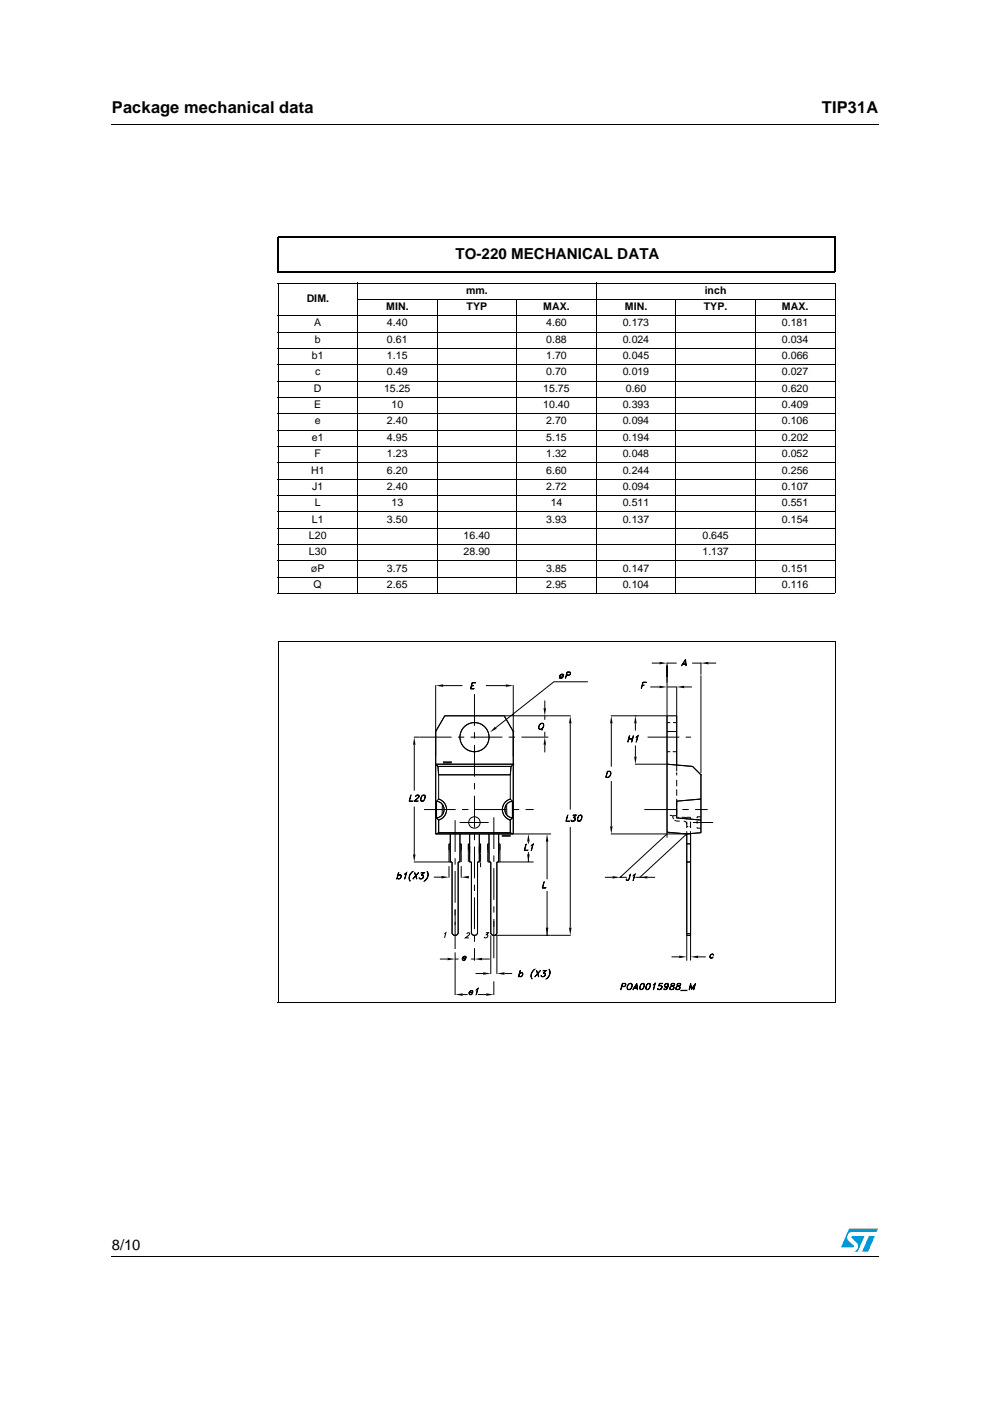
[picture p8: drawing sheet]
<svg xmlns="http://www.w3.org/2000/svg" width="210mm" height="297mm" viewBox="0 0 210 297" stroke-linecap="round" stroke-linejoin="round" font-family="sans-serif">
<g fill="#0099d8">
<path d="M184.2 262.1h1.3l-1.4 3.3h-1.3z"/>
<path d="M180 260.5h6.2l-.3 .7h-5.2a1.11 1.11 0 0 0-1 .7 1.11 1.11 0 0 0 .3 1.2l1 1v.3l-2.7 .1z"/>
<path d="M180.6 262.1h2.7l-1.4 3.3-.7-.1a1.16 1.16 0 0 0 .4-1.8l-1-1.1z"/>
</g>
<path d="M23.6 26.3l.1 .1zM23.6 266.3l.1 .2z" fill="#000"/>
<path d="M23.7 26.3h162.6M23.7 266.4h162.6" fill="none" stroke="#000" stroke-width=".21"/>
<g fill="#fff">
<path d="M50.5 37.9h135v187.4h-135z"/>
<path d="M59 136h118v76.6h-118z"/>
</g>
<path d="M59 136v76.6M59 136h118.1M177.1 136v76.7M58.9 212.6h118.2" fill="none" stroke="#000" stroke-width=".21"/>
<g fill="#fff">
<path d="M59 54.8l118.1 .1z"/>
<path d="M177.1 54.8v79.4z"/>
<path d="M59 134.1l118.1 .1z"/>
<path d="M59 54.8v79.3z"/>
</g>
<g fill="none" stroke="#000" stroke-width=".21">
<path d="M75.8 59.9v66M126.4 59.9v66M58.8 60h118.3M58.8 66.9h118.3M58.8 70.4h118.3M58.8 73.9h118.3M58.8 77.3h118.3M59 60.1v65.7M75.7 63.5h101.4M92.7 63.4v62.5M109.6 63.4v62.5M143.3 63.4v62.5"/>
<path d="M160.2 63.4v62.5M177.1 60.1v65.7M58.8 80.8h118.3M58.8 84.3h118.3M58.8 87.7h118.3M58.8 91.2h118.3M58.8 94.6h118.3M58.8 98.1h118.3M58.8 101.6h118.3M58.8 105h118.3M58.8 108.5h118.3M58.8 112h118.3"/>
<path d="M58.8 115.5h118.3M58.8 118.9h118.3M58.8 122.4h118.3M58.8 125.8h118.3"/>
</g>
<path d="M58.8 57.6h118.3M59 50.2v7.4M59 50.3h118.2M177.1 50.3v7.4" fill="none" stroke="#000" stroke-width=".23"/>
<g fill="#fff">
<path d="M61.5 138.6h112.9v73.7h-112.9z"/>
<path d="M84.1 139.8h67.7v71.3h-67.7z"/>
</g>
<g fill="none" stroke="#000" stroke-width=".21" stroke-dasharray="1.3 .7" stroke-linecap="butt">
<path d="M95.2 178.9v2M97.8 178.9v2M99.3 178.9v2M101.9 178.9v2M103.4 178.9v2M106 178.9v2M142.8 173.7l-.3-.8-.8-.1-.3-.3M143.5 162.2v1.4l-.3 .3h.3v.5M143.5 165.3v7.5v.2l.5 .3M144.1 174.1h-.7l-.4-.2M144.5 173.3l1.1 .1M145.6 173.3v.4"/>
<path d="M145.6 173.3h.8M145.6 175.2h.3M145.6 174.7a.65 .65 0 0 0-.6-.6M145.6 174.2v2.6M146.2 175.2h.2M146.4 173.3v.4M146.4 174.2v2.5"/>
</g>
<g fill="none" stroke="#000" stroke-width=".21">
<path d="M145.3 139.8l.2 1.3-.2-1.1-.8 1.1zM87.7 156.3h1.3M87.8 157.9v9.7M92.4 145.3v31.5M94 145.4h4M100 145.4h.4h-.4M100.1 144.7h.8l-.8 .1-.3 1.2 .7 .1h-.8zM103 145.4h4.2M106.9 151.8l1.9 3.3M108.8 155.1h.1M108.8 145.3v16.7M114.5 153.5l.6-.2a.77 .77 0 0 1 .1 .9 .77 .77 0 0 1-.9 .4l-.1-.4z"/>
<path d="M114.6 153.5l.4-.1a.67 .67 0 0 1 .1 .8 .67 .67 0 0 1-.8 .3v-.3zM114.7 154.5l.3 .3zM115.5 148.5v1.6M115.5 151.8v.8M115.5 155.1v1.1M115.5 157.9v1.6M118.8 143.1a.4 .4 0 0 1 .6-.1 .4 .4 0 0 1-.1 .6 .4 .4 0 0 1-.6 .1 .4 .4 0 0 1 .1-.6zM118.8 143.1l.5-.1a.42 .42 0 0 1 0 .6 .42 .42 0 0 1-.6 0zM119.6 142.9l-1.1 .9M120.1 143.1l.7-.1 .1-.4-.6-.1-.4 1.3 .3-1.3 .8 .1-.2 .5-.7 .1M120.9 153.4v18.3M121 151.8h-26.7l-1.9 3.3"/>
<path d="M124.6 144.6h-7.2l-12.3 9.7M129.5 151.8h11.9M129.6 153.4v9.2M133.3 156.7h.8M133.3 156.6h.8M133.4 156l-.3 1.3zM134.3 156l-.4 1.3zM134.7 151.8h.1M134.7 153.4v1.5M134.7 158.1v2.3M134.9 156.2l.4-.2-.4 1.3 .3-1.2zM136.2 145.3h.4h-.4"/>
<path d="M136.3 144.6h.8l-.7 .1-.5 1.3zM137.9 145.6h1.9M138.2 140.6h1.6M141.4 140.6h2.1M141.4 145.6h2M141.4 140.5v37.1M141.4 153.2h.7M141.4 159.4h.7M142.6 159.4h.9M142.7 153.2h.8M143.5 145.6v16.6M144.7 140.8h.8"/>
<path d="M144.8 140.8h.6M145.1 145.6h1.6M146.7 140.6h2M148.6 140.5v2.5M148.6 143.2v20.7M150.2 140.6h1.6M87.1 168.5l-.3 1.3 .7 .1h-.8zM87.8 171v10.1M87.8 169.8l.9 .1h-.9l1-1.1-.1-.2h-.3l-.3 .3a.41 .41 0 0 1 .4-.4 .41 .41 0 0 1 .4 .3l-1.1 1.1M89.3 169.8h.5M89.6 168.7h.5M89.6 168.6l.3-.1a.76 .76 0 0 1 .2 .9 .76 .76 0 0 1-.8 .4v-.7z"/>
<path d="M89.6 168.6l-.3 .5v.7M90 168.6l.1 .5-.4 .7M92.4 176.8h24.4M92.6 169.9v3.5M92.6 173.4l.4 .5M92.6 169.9a1.78 1.78 0 0 1 1.6 1.7 1.78 1.78 0 0 1-1.6 1.8M92.8 162.5l-.4-.5h16.4v14.8l-.6-.3M92.8 162.5h15.6l-.2 1.8M92.8 162.5l.2 1.8M93 169.4a2.31 2.31 0 0 1 1.7 2.2 2.31 2.31 0 0 1-1.7 2.3M93 164.3v5.1M93 173.9v2.6"/>
<path d="M93 176.5h15.2M93 176.5l-.6 .3M93 164.3h15.2M93 169.4l-.4 .5M93.8 170.6l-.1 2.2M95.5 178.9h-.3v3.8M97.5 178.9h.3v3.8M97.5 176.8v6h-.4h.4zM99.6 178.9h-.3v3.8M99.6 176.8v6h.4h-.4zM101.6 178.9h.3v3.8M101.6 176.8v6h-.4h.4z"/>
<path d="M103.7 178.9h-.3v3.8M103.7 176.8v6h.4h-.4zM105.7 178.9h.3v3.8M107.4 170.6l.1 2.2M108.2 164.3v5.1M108.2 173.9v2.6M108.2 169.4l.4 .5M108.2 169.4a2.31 2.31 0 0 0-1.7 2.2 2.31 2.31 0 0 0 1.7 2.3M108.6 169.9a1.78 1.78 0 0 0-1.6 1.7 1.78 1.78 0 0 0 1.6 1.8M108.6 169.9v3.5M108.6 173.4l-.4 .5M108.8 162h.1"/>
<path d="M111.5 179l-.3 1.2 .7 .1h-.7zM112 178.4v.5M112.7 179.2l.3-.2-.4 1.3 .4-1.2zM116 178.2v8.2M120.3 172.8l-.2 1.3h.6h-.7zM120.9 175.4v21.3M121.1 174l.2 .1M121.6 173.3a.33 .33 0 0 1 .4 .1 .33 .33 0 0 1 0 .4l-.5 .3h-.4v-.2l.4 .2 .4-.3M121.8 173.4l.1 .4-.3 .3M122.1 172.9l-.6-.1h.7l-.6 .6M122.1 172.8l-.6 .6h.4l.1 .2M122.5 174h.5"/>
<path d="M122.8 172.9h.5M122.8 172.9l.4-.1a.76 .76 0 0 1 .1 .9 .76 .76 0 0 1-.8 .4l-.1-.5zM122.9 172.9l-.4 .7 .1 .5M123.3 172.9v.5l-.4 .7M128.8 163.5h.4a.8 .8 0 0 1 .2 1 .8 .8 0 0 1-1 .3zM128.8 163.6h.4a.73 .73 0 0 1 .1 .9 .73 .73 0 0 1-.8 .3zM129.5 176.8h16.8M129.6 165.6v9.6M134.6 162h6.8M141.4 176.8l-9.9 9.2h1.4M141.4 176.4l4.2 .4M141.4 162l5.4 .5 1.8 1.8v12.2l-3 .3"/>
<path d="M142.7 173.1h.1M142.7 172.9h.8M145.6 176.8l-9.9 9.1M145.6 176.8v26.9M146.4 176.8v26.8M146.4 178.9h-.8M147.8 175.3v.3h.8M147.8 174v.6M148.6 164.3h.1M148.6 169.4l-5.1 .5v3.5l5.1 .5M148.6 173.2h-.8v.3M84.4 185.7a.4 .4 0 0 1 .6-.2 .4 .4 0 0 1-.1 .7l-.3 .2-.4-.2a.45 .45 0 0 0 .7 0 .45 .45 0 0 0 0-.7z"/>
<path d="M84.5 185l-.4 1.4zM85.8 185.3l.4-.3-.4 1.4 .3-1.3zM87.3 184.9l.3-.1a1.52 1.52 0 0 0-.6 2 1.24 1.24 0 0 1 .3-1.9zM87.7 182.8h8.1M87.9 185l.5 1.4zM88.7 185l-1.2 1.4zM88.9 186.2l.2 .1M89.4 185.5a.45 .45 0 0 1 .4 .6 .45 .45 0 0 1-.7 .3l-.2-.3 .4 .2 .4-.3M89.6 185.6l.1 .4-.3 .3M89.9 185.1l-.6-.1h.7l-.6 .6M89.9 185l-.6 .6 .4 .1 .1 .2M90.5 184.8a1.34 1.34 0 0 1-.5 2 1.52 1.52 0 0 0 .5-2z"/>
<path d="M92 186h1.6M94.2 198l.3-.2-.3 1M95.2 183.6v2.5M95.8 182.8v15.1l.4 .4h.6l.3-.4v-15.1M95.8 182.8h-.3v-6v6M96.5 192.9v3.2M97.8 183.6v2.5M99 198a.33 .33 0 0 1 .3-.2 .33 .33 0 0 1 .3 .2l-.9 .8h.7M100 182.8v15.1l.3 .4h.6l.3-.4v-15.1M100.6 192.9v3.2M101.9 182.8v1.1M103 197.8h.6l-.5 .4h.2a.4 .4 0 0 1-.1 .6 .4 .4 0 0 1-.5-.2"/>
<path d="M103.4 182.8h.1M104.1 182.8v15.1l.3 .4h16.6M104.1 198.3v8.2M104.7 195.3v7.9M105.4 182.8h.3v-6v6M105.4 182.8v15.1l-.4 .4M105.4 198.3v8.2M105.4 182.8h7.7M112 180.7v2.1M115.3 186.9l-.2 1.3 .6 .1h-.7zM116 188.9v9.4M128.3 186h1.6"/>
<path d="M131.5 186h.1M131.5 185.9v.1M133.6 185.3l-.2 1.1-.5 .3-.1-.3 .2 .2h.2zM134.3 185.6l.3-.3-.4 1.4 .3-1.2zM134.7 186h1.6M137.3 186h1.6M145.6 198.3h.8M145.6 197.9h.8M146.4 182.8h-.8M93.3 203.3h1.6M96.5 201.9v9.1M96.5 203.3h.7"/>
<path d="M98.1 203.1v.3l.1 .2 .5-.2a.35 .35 0 0 1-.5 .2 .35 .35 0 0 1-.2-.5l.5-.4 .3 .2v.3h-.7M98.1 210.9h1M98.2 202.9l.4-.1 .2 .2-.1 .1h-.6zM99.5 210.4v.3l.2 .1 .4-.1a.35 .35 0 0 1-.5 .2 .35 .35 0 0 1-.1-.5l.4-.4 .3 .1v.4h-.7M99.6 210.2l.5-.1 .1 .2v.1h-.7zM99.9 203.3h.7M100.8 206.4h1.6M101 209.8l.4-.2-.5 1.3 .4-1.2zM101.3 210.9h1.8M102.2 203.3h1.6M104.7 208.1v2.9M107 206.4h1.6"/>
<path d="M110.2 206.4a.4 .4 0 0 1 .6-.1 .4 .4 0 0 1-.1 .6l-.3 .2-.4-.2a.45 .45 0 0 0 .7 0 .45 .45 0 0 0-.1-.6zM110.3 205.8l-.4 1.3zM113.2 205.6l.2-.1a1.52 1.52 0 0 0-.5 2.1 1.24 1.24 0 0 1 .3-2zM113.7 205.8l.6 1.3zM114.6 205.8l-1.2 1.3zM114.8 206.9l.1 .1M115.3 206.3a.33 .33 0 0 1 .3 .1 .33 .33 0 0 1 0 .3l-.4 .4-.4-.1-.1-.2 .5 .2 .4-.2M115.4 206.3l.2 .4-.4 .3M115.8 205.8h-.7h.7l-.6 .5M115.8 205.8l-.6 .5 .3 .1 .1 .2M116.4 205.5a1.34 1.34 0 0 1-.6 2.1 1.52 1.52 0 0 0 .6-2.1zM131.8 209.1h.7l.1-.5h-.6l-.4 1.2 .4-1.3 .7 .1-.2 .5-.7 .1"/>
<path d="M133.2 208.7l.6-.2a.77 .77 0 0 1 .1 .9 .77 .77 0 0 1-.8 .4l-.2-.5zM133.4 208.6h.3a.67 .67 0 0 1 .2 .8 .67 .67 0 0 1-.8 .3v-.7zM134.4 209.5h.7M135 208.5l.2 1.3-.2-1.1-.8 1.1zM135.7 209.7h.5M136 208.6h.5M136 208.6l.4-.1a.76 .76 0 0 1 .1 .9 .76 .76 0 0 1-.8 .4v-.5zM136.1 208.6l-.4 .7 .1 .5M136.5 208.6v.5l-.3 .7M137 209.7h.5M137.3 208.6h.5M137.3 208.6l.4-.1a.76 .76 0 0 1 .1 .9 .76 .76 0 0 1-.8 .4l-.1-.5z"/>
<path d="M137.4 208.6l-.4 .7 .1 .5M137.8 208.6v.5l-.4 .7M138.6 208.7l.3-.2-.4 1.3 .3-1.2zM139.5 209.6l.1 .2M140.1 209a.4 .4 0 0 1 .1 .6l-.3 .2M140.3 209.3l-.2-.3-.5 .1 .2-.6h.7l-.6 .1-.2 .4a.48 .48 0 0 1 .7 .4 .48 .48 0 0 1-.7 .4l-.3-.2 .5 .2 .4-.3M140.8 209.7h.5M140.9 209l.3 .3 .4-.3M141 208.8l.4-.2 .3 .2M141.3 208.6l-.4 .3 .2 .4M141.5 208.6a.83 .83 0 0 1-.3 1.2M141.6 209.1l-.4 .2a.4 .4 0 0 1-.3-.4 .4 .4 0 0 1 .4-.4 .4 .4 0 0 1 .4 .4 .7 .7 0 0 1-.2 .7 .7 .7 0 0 1-.7 .2l-.1-.2 .1 .2"/>
<path d="M141.6 208.9l-.3 .4M142 209.6l.2 .2M142.4 208.6h.6M142.4 202.9h1.6M142.4 208.6l-.1 .3 .5 .3 .1 .2-.2 .3-.4 .1-.2-.1v-.3l.7-.4 .3-.3-.2-.2zM142.4 208.6l-.1 .3 .5 .2a.47 .47 0 0 1-.2 .7 .47 .47 0 0 1-.6-.2l.3-.5 .6-.2 .1-.3M142.8 209.6l-.2 .2M143.3 209.6l.2 .2M143.7 208.6h.6M143.7 208.6l-.1 .3 .5 .3v.2l-.1 .3-.5 .1-.1-.1v-.3l.7-.4 .2-.3-.2-.2zM143.7 208.6l-.1 .3 .5 .2a.47 .47 0 0 1-.2 .7 .47 .47 0 0 1-.6-.2l.3-.5 .5-.2 .1-.3M144.1 209.6l-.2 .2"/>
<path d="M144.4 210h1.3zM146.4 208.5l.2 1.1 .9-1.1-.4 1.3 .2-1-.7 1-.2-1-.3 1zM148 202.9h1.6M150.6 202.5l.4-.2 .3 .2a.45 .45 0 0 0-.6 0 .45 .45 0 0 0 0 .6l.5-.2a.35 .35 0 0 1-.5 .3 .35 .35 0 0 1-.2-.5z"/>
<circle cx="100.6" cy="156.3" r="3.1"/>
<circle cx="100.6" cy="174.4" r="1.21"/>
</g>
<path d="M89 156.3h27.3M100.6 147.2v56.5M137.3 156.3h9.2M89.9 171.6h23.2M96.5 173.9v27.3M97.4 174.4h6.2M104.7 173.3v23.2M136.6 171.6h13.4M146.9 174.4h4.3" fill="none" stroke="#000" stroke-width=".21" stroke-dasharray="6.7 1.3 1.3 1.3" stroke-linecap="butt"/>
<path d="M141.4 151.8h2.1M141.4 155.1h2.1M108.8 162l-.4 .5" fill="none" stroke="#ff0" stroke-width=".21"/>
<g fill="#000">
<path d="M87.8 156.3l.3 1.6h-.5zM92.4 145.4l1.6-.3v.5zM105 154.1l.3 .4-1.4 .8zM107.2 145.1l1.6 .3-1.6 .2zM115.5 156.3l.3 1.6h-.6zM115.2 150.1h.6l-.3 1.7zM120.9 151.8l.3 1.6h-.6zM129.6 151.8l.3 1.6h-.6zM134.7 151.8l.3 1.6h-.5zM139.8 140.3l1.6 .3-1.6 .3zM139.8 145.4l1.6 .2-1.6 .3zM143.5 145.6l1.6-.2v.5z"/>
<path d="M148.6 140.6l1.6-.3v.6zM112 176.8l.3 1.6h-.5zM116 176.8l.3 1.6h-.6zM129.3 175.2h.6l-.3 1.6zM134.5 160.4h.5l-.3 1.6zM87.6 181.1h.5l-.3 1.7zM93.6 185.7l1.6 .3-1.6 .2zM97.8 186l1.6-.3v.5zM111.8 181.1h.5l-.3 1.7zM115.7 196.7h.6l-.3 1.6zM120.6 196.7h.6l-.3 1.6zM129.9 185.7l1.6 .3-1.6 .3z"/>
<path d="M135.7 186l1.6-.3v.6zM94.9 203.1l1.6 .2-1.6 .3zM96.5 210.9l1.6-.3v.5zM100.6 203.3l1.6-.2v.5zM102.4 206.1l1.7 .3-1.7 .3zM103.1 210.6l1.6 .3-1.6 .2zM105.4 206.4l1.6-.3v.6zM144 202.6l1.6 .3-1.6 .2zM146.4 202.9l1.6-.3v.5z"/>
</g>
<g fill="none" stroke="#000" stroke-width=".22">
<path d="M94.3 151.8l-1.9 3.3v6.9h16.4v14.8h-16.4v-14.8l.4 .5h15.6l.4-.5v-6.9l-1.9-3.3zM141.4 155.1h2.1M92.6 173.4a1.78 1.78 0 0 0 1.5-1.8 1.78 1.78 0 0 0-1.5-1.7v3.5l.4 .5M92.8 162.5l.2 1.8h15.2l.2-1.8M93 169.4a2.31 2.31 0 0 1 1.7 2.2 2.31 2.31 0 0 1-1.7 2.3M93 173.9v2.6h15.2v-2.6M93.9 161.8h1.9M93.9 161.5h1.9M106.4 177.1h1.9M106.4 177.3h1.9M108.2 169.4a2.31 2.31 0 0 0-1.7 2.2 2.31 2.31 0 0 0 1.7 2.3M108.6 173.4a1.78 1.78 0 0 1-1.5-1.8 1.78 1.78 0 0 1 1.5-1.7v3.5l-.4 .5"/>
<path d="M141.4 162l5.4 .5 1.8 1.8v12.2l-3 .3-4.2-.4v-24.6h2.1v10.4M146.4 176.7v21.6h-.8v-21.5M148.6 169.4l-5.1 .5v3.5l5.1 .5M95.8 182.8v15.1l.4 .4h.6l.3-.4v-15.1M100 182.8v15.1l.3 .4h.6l.3-.4v-15.1M104.1 182.8v15.1l.3 .4h.6l.4-.4v-15.1"/>
<circle cx="100.6" cy="156.3" r="3.1"/>
</g>
<g font-size="3.5">
<text x="23.7" y="23.9">Package mechanical data</text>
<text x="174.3" y="23.9">TIP31A</text>
</g>
<text font-size="3.2" x="96.6" y="54.8">TO-220 MECHANICAL DATA</text>
<text font-size="3.1" x="23.7" y="265.1">8/10</text>
<g font-size="2.2">
<text x="65" y="64">DIM.</text>
<text x="81.9" y="65.7">MIN.</text>
<text x="98.8" y="62.3">mm.</text>
<text x="98.9" y="65.7">TYP</text>
<text x="115.2" y="65.7">MAX.</text>
<text x="132.5" y="65.7">MIN.</text>
<text x="149.2" y="65.7">TYP.</text>
<text x="149.4" y="62.3">inch</text>
<text x="165.8" y="65.7">MAX.</text>
<text x="66.6" y="69.2">A</text>
<text x="82" y="69.2">4.40</text>
<text x="115.8" y="69.2">4.60</text>
<text x="132" y="69.2">0.173</text>
<text x="165.8" y="69.2">0.181</text>
<text x="66.1" y="76.1">b1</text>
<text x="66.8" y="72.7">b</text>
<text x="82" y="76.1">1.15</text>
<text x="82" y="72.7">0.61</text>
<text x="115.8" y="72.7">0.88</text>
<text x="115.8" y="76.1">1.70</text>
<text x="132" y="72.7">0.024</text>
<text x="132" y="76.1">0.045</text>
<text x="165.8" y="72.7">0.034</text>
<text x="165.8" y="76.1">0.066</text>
<text x="66.6" y="83.1">D</text>
<text x="66.8" y="79.6">c</text>
<text x="81.4" y="83.1">15.25</text>
<text x="82" y="79.6">0.49</text>
<text x="115.2" y="83.1">15.75</text>
<text x="115.8" y="79.6">0.70</text>
<text x="132" y="79.6">0.019</text>
<text x="132.7" y="83.1">0.60</text>
<text x="165.8" y="79.6">0.027</text>
<text x="165.8" y="83.1">0.620</text>
<text x="66.6" y="86.5">E</text>
<text x="66.8" y="90">e</text>
<text x="82" y="90">2.40</text>
<text x="83" y="86.5">10</text>
<text x="115.2" y="86.5">10.40</text>
<text x="115.8" y="90">2.70</text>
<text x="132" y="90">0.094</text>
<text x="132" y="86.5">0.393</text>
<text x="165.8" y="90">0.106</text>
<text x="165.8" y="86.5">0.409</text>
<text x="66.1" y="93.5">e1</text>
<text x="82" y="93.5">4.95</text>
<text x="115.8" y="93.5">5.15</text>
<text x="132" y="93.5">0.194</text>
<text x="165.8" y="93.5">0.202</text>
<text x="65.9" y="100.4">H1</text>
<text x="66.7" y="96.9">F</text>
<text x="82" y="96.9">1.23</text>
<text x="82" y="100.4">6.20</text>
<text x="115.8" y="96.9">1.32</text>
<text x="115.8" y="100.4">6.60</text>
<text x="132" y="96.9">0.048</text>
<text x="132" y="100.4">0.244</text>
<text x="165.8" y="96.9">0.052</text>
<text x="165.8" y="100.4">0.256</text>
<text x="66.2" y="103.8">J1</text>
<text x="66.8" y="107.3">L</text>
<text x="82" y="103.8">2.40</text>
<text x="83" y="107.3">13</text>
<text x="115.8" y="103.8">2.72</text>
<text x="116.8" y="107.3">14</text>
<text x="132" y="103.8">0.094</text>
<text x="132" y="107.3">0.511</text>
<text x="165.8" y="103.8">0.107</text>
<text x="165.8" y="107.3">0.551</text>
<text x="66.1" y="110.8">L1</text>
<text x="82" y="110.8">3.50</text>
<text x="115.8" y="110.8">3.93</text>
<text x="132" y="110.8">0.137</text>
<text x="165.8" y="110.8">0.154</text>
<text x="65.5" y="114.3">L20</text>
<text x="65.5" y="117.7">L30</text>
<text x="98.3" y="114.3">16.40</text>
<text x="98.3" y="117.7">28.90</text>
<text x="148.9" y="114.3">0.645</text>
<text x="148.9" y="117.7">1.137</text>
<text x="66" y="121.2">øP</text>
<text x="66.5" y="124.6">Q</text>
<text x="82" y="121.2">3.75</text>
<text x="82" y="124.6">2.65</text>
<text x="115.8" y="124.6">2.95</text>
<text x="115.8" y="121.2">3.85</text>
<text x="132" y="124.6">0.104</text>
<text x="132" y="121.2">0.147</text>
<text x="165.8" y="124.6">0.116</text>
<text x="165.8" y="121.2">0.151</text>
</g>
</svg>
